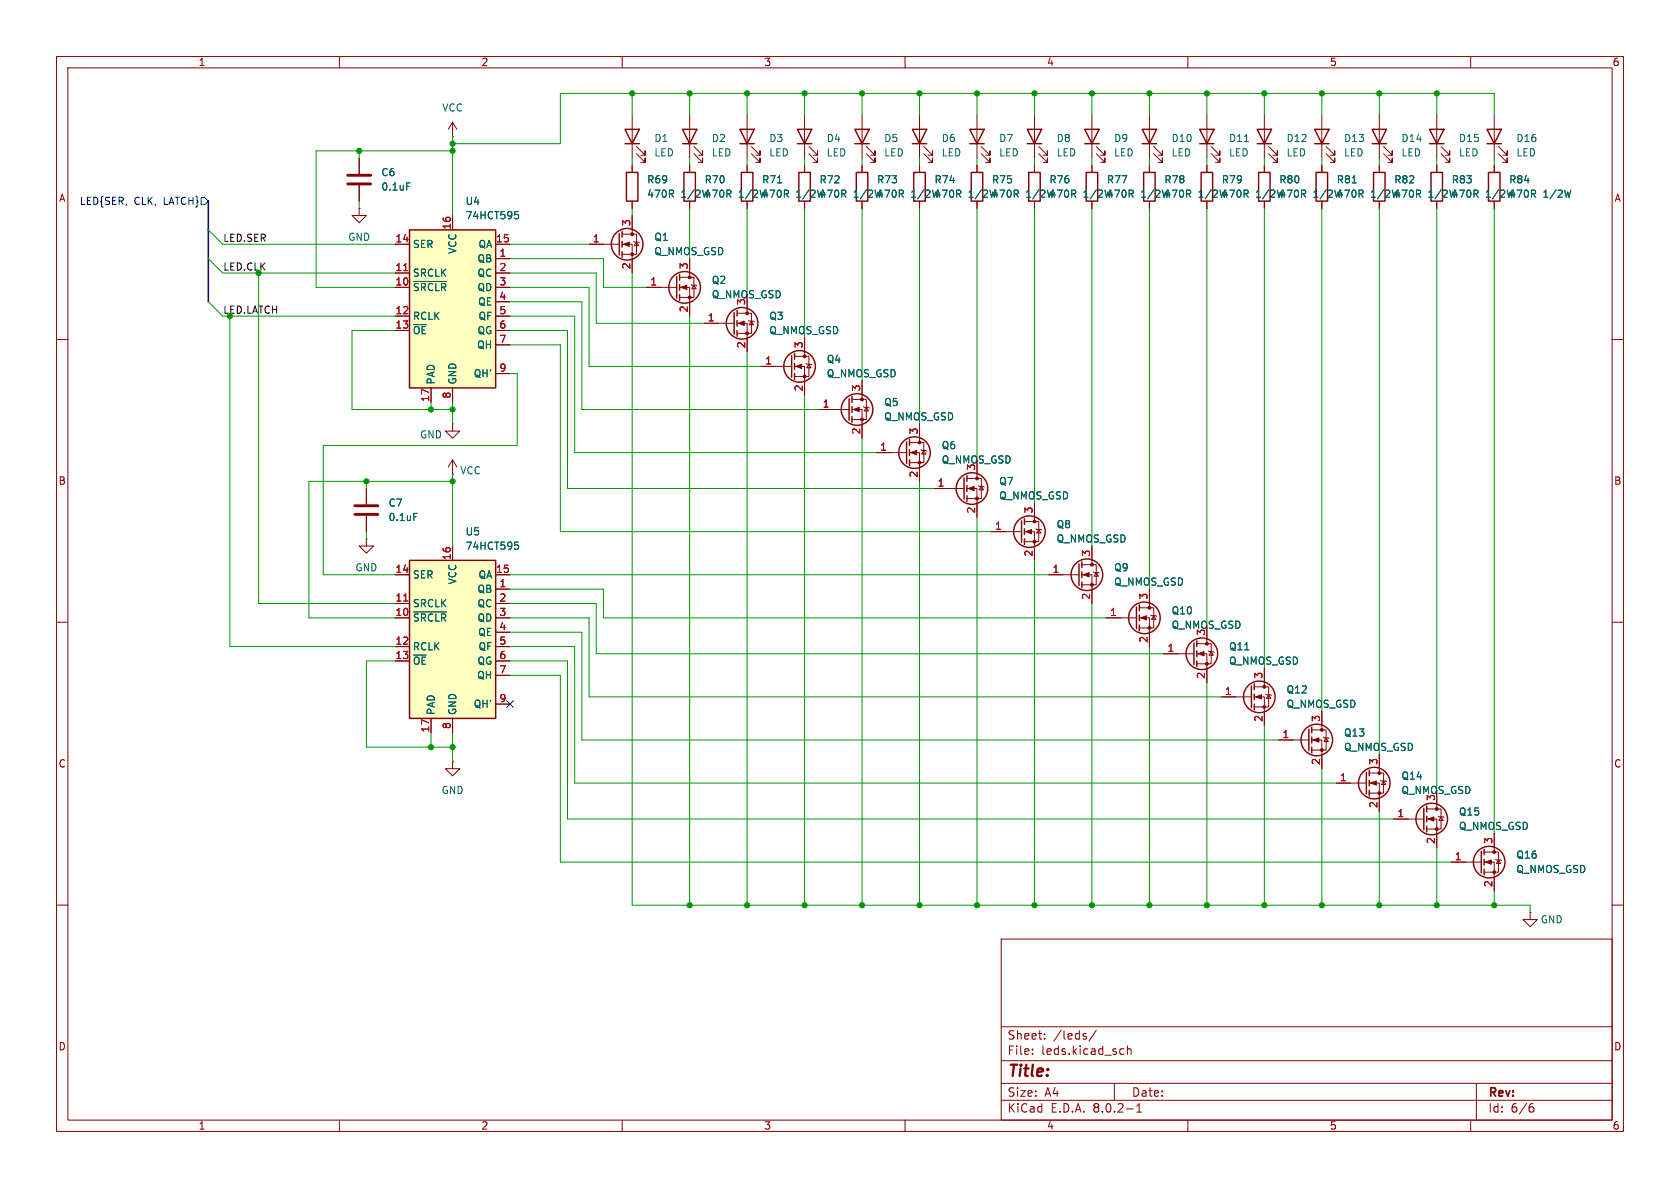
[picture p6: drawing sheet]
<svg xmlns="http://www.w3.org/2000/svg" width="297mm" height="210mm" viewBox="0 0 297 210" stroke-linecap="round" stroke-linejoin="round" font-family="sans-serif">
<g fill="none" stroke="#840000" stroke-width=".18">
<path d="M10 10h277v190h-277zM12 12h273v186h-273zM60 10v2M110 10v2M160 10v2M210 10v2M260 10v2M203.2 29.2v1.3M203.2 35.6v1.2M213.4 20.3v7.6M213.4 29.2v1.3M213.4 35.6v1.2"/>
<path d="M214.1 27.2l1.5 1.5v-.8v.8h-.7M214.1 25.9l1.5 1.5v-.7v.7h-.7M10 60h2M285 60h2M10 110h2M285 110h2M10 160h2M285 160h2M177 166h108v32h-108zM60 198v2M110 198v2M160 198v2"/>
<path d="M177 194.5h108M177 191.5h108M177 187.5h108M177 181.5h108M182.5 186.3v.1M182.5 185.5v.1M184.7 183.6v.1M184.7 182.8v.1M191.9 183.2l.2 .2-.2 .3M191.9 182.7l.1 .1M193.8 182.1l-1.3 2M197 191.5v3"/>
<path d="M198.2 185.4l.5 .1M198.7 186.3l-.5 .1M199.2 196h1.1M199.3 185.5l.2-.1 .4 .1 .1 .9M199.3 184.9v1.5M201 196.6h.8M201 195.5l.4-.4v1.5M210 198v2M260 198v2M261 191.5v6.5M270.6 195.7h.3l.3 .3-.1 .5-.5 .1M271 195.1l-.4 .1"/>
</g>
<path d="M202.2 30.5h2v5.1h-2zM212.1 22.9h2.5l-1.2 2.5zM212.1 25.4h2.5M212.3 30.5h2.1v5.1h-2.1z" fill="none" stroke="#840000" stroke-width=".25"/>
<path d="M220 25h.7" fill="none" stroke="#006464" stroke-width=".18"/>
<path d="M72.4 40.6h15.2v28h-15.2z" fill="#ffffc2"/>
<g fill="none" stroke="#840000" stroke-width=".25">
<path d="M171.4 22.9h2.6l-1.3 2.5zM171.4 25.4h2.6M171.7 30.5h2v5.1h-2zM181.9 30.5h2v5.1h-2zM191.8 22.9h2.5l-1.3 2.5zM191.8 25.4h2.5M192 30.5h2.1v5.1h-2.1zM201.9 22.9h2.6l-1.3 2.5zM201.9 25.4h2.6M222.2 22.9h2.6l-1.3 2.5zM222.2 25.4h2.6M222.5 30.5h2v5.1h-2z"/>
<path d="M232.4 22.9h2.5l-1.2 2.5zM232.4 25.4h2.5M232.7 30.5h2v5.1h-2zM242.6 22.9h2.5l-1.3 2.5zM242.6 25.4h2.5M242.8 30.5h2.1v5.1h-2.1zM252.7 22.9h2.6l-1.3 2.5zM252.7 25.4h2.6M253 30.5h2v5.1h-2zM262.9 22.9h2.5l-1.2 2.5zM262.9 25.4h2.5M263.1 30.5h2.1v5.1h-2.1z"/>
<path d="M72.4 40.6h15.2v28h-15.2zM170.4 84.5v3.8M170.9 84.1v1M170.9 85.9v1M170.9 87.6v1M180.6 92.1v3.8M181.1 91.7v1M181.1 93.5v1M181.1 95.3v1M190.8 99.7v3.8M191.3 99.3v1M191.3 101.1v1"/>
<path d="M191.3 102.9v1M200.9 107.3v3.8M201.4 106.9v1.1M201.4 108.7v1M201.4 110.5v1M211.1 113.7v3.8M211.6 113.3v1M211.6 115.1v1M211.6 116.8v1.1M221.2 121.3v3.8M221.7 120.9v1M221.7 122.7v1"/>
<path d="M221.7 124.5v1M231.4 128.9v3.8M231.9 128.5v1M231.9 130.3v1M231.9 132.1v1M241.6 136.5v3.8M242.1 136.1v1.1M242.1 137.9v1M242.1 139.7v1M251.7 142.9v3.8M252.2 142.5v1M252.2 144.3v1"/>
<path d="M252.2 146.1v1M261.9 150.5v3.8M262.4 150.1v1M262.4 151.9v1M262.4 153.7v1"/>
<circle cx="171.8" cy="86.4" r="2.79"/>
<circle cx="182" cy="94" r="2.79"/>
<circle cx="192.2" cy="101.6" r="2.79"/>
<circle cx="202.3" cy="109.2" r="2.79"/>
<circle cx="212.5" cy="115.6" r="2.79"/>
<circle cx="222.6" cy="123.2" r="2.79"/>
<circle cx="232.8" cy="130.8" r="2.79"/>
<circle cx="243" cy="138.4" r="2.79"/>
<circle cx="253.1" cy="144.8" r="2.79"/>
<circle cx="263.3" cy="152.4" r="2.79"/>
</g>
<g fill="none" stroke="#840000" stroke-width=".18">
<path d="M63.5 27.9v2.8M63.5 32.8v2.8M80 24.1h.1M80 21.6v2.5M80 38.1v2.5M80 21.6l-.8 1.3M80 21.6l.8 1.3M172.7 20.3v7.6M172.7 29.2v1.3M172.7 35.6v1.2M173.5 27.2l1.5 1.5v-.8v.8h-.8M173.5 25.9l1.5 1.5v-.7v.7h-.8"/>
<path d="M182.9 29.2v1.3M182.9 35.6v1.2M193 20.3v7.6M193 29.2v1.3M193 35.6v1.2M193.8 27.2l1.5 1.5v-.8v.8h-.7M193.8 25.9l1.5 1.5v-.7v.7h-.7M203.2 20.3v7.6M204 27.2l1.5 1.5v-.8v.8h-.8M204 25.9l1.5 1.5v-.7v.7h-.8M223.5 20.3v7.6M223.5 29.2v1.3"/>
<path d="M223.5 35.6v1.2M224.3 27.2l1.5 1.5v-.8v.8h-.8M224.3 25.9l1.5 1.5v-.7v.7h-.8M233.7 20.3v7.6M233.7 29.2v1.3M233.7 35.6v1.2M234.4 27.2l1.6 1.5v-.8v.8h-.8M234.4 25.9l1.6 1.5v-.7v.7h-.8M243.8 20.3v7.6M243.8 29.2v1.3M243.8 35.6v1.2M244.6 27.2l1.5 1.5v-.8v.8h-.7"/>
<path d="M244.6 25.9l1.5 1.5v-.7v.7h-.7M254 20.3v7.6M254 29.2v1.3M254 35.6v1.2M254.8 27.2l1.5 1.5v-.8v.8h-.8M254.8 25.9l1.5 1.5v-.7v.7h-.8M264.2 20.3v7.6M264.2 29.2v1.3M264.2 35.6v1.2M264.9 27.2l1.5 1.5v-.8v.8h-.7M264.9 25.9l1.5 1.5v-.7v.7h-.7M69.8 50.8h2.6"/>
<path d="M69.8 48.3h2.6M69.8 55.9h2.6M69.8 58.4h2.6M69.8 43.2h2.6M87.6 45.7h2.6M87.6 50.8h2.6M87.6 48.3h2.6M87.6 55.9h2.6M87.6 58.4h2.6M87.6 43.2h2.6M87.6 53.3h2.6M76.2 68.6v2.5"/>
<path d="M80 74.9v1.3h1.3l-1.3 1.3-1.3-1.3h1.3M80 74.9h.1M80 68.6v2.5M87.6 61h2.6M87.6 66h2.6M80 83.8h.1M80 81.3v2.5M80 81.3l-.8 1.3M80 81.3l.8 1.3M165.1 86.4h5.3M170.9 86.4h1.8v5M170.9 84.6h2.6v3.5h-2.6"/>
<path d="M172.7 81.3v3.3M173 85.9l.1 .1h.8l.1 .1M173.5 86l.4 .6h-.8zM175.3 94h5.3M181.1 94h1.8v5.1M181.1 92.2h2.5v3.6h-2.5M182.9 88.9v3.3M183.1 93.5l.2 .1h.7l.1 .1M183.6 93.6l.4 .6h-.7zM191.3 99.8h2.5v3.6h-2.5M193 96.5v3.3M185.4 101.6h5.4"/>
<path d="M191.3 101.6h1.7v5.1M193.3 101.1l.1 .1h.8l.1 .1M193.8 101.2l.4 .7h-.8zM195.6 109.2h5.3M201.4 109.2h1.8v5.1M201.4 107.4h2.6v3.6h-2.6M203.2 104.1v3.3M203.5 108.7l.1 .1h.7l.2 .2M204 108.8l.3 .7h-.7zM205.7 115.6h5.4M211.6 115.6h1.8v5.1M211.6 113.8h2.5v3.5h-2.5"/>
<path d="M213.4 110.5v3.3M213.6 115.1l.1 .1h.8l.1 .1M214.1 115.2l.4 .6h-.8zM223.5 118.1v3.3M80 134.6v1.3h1.3l-1.3 1.3-1.3-1.3h1.3M80 134.6h.1M215.9 123.2h5.3M221.7 123.2h1.8v5.1M221.7 121.4h2.6v3.6h-2.6M223.8 122.7l.1 .1h.8l.1 .1M224.3 122.8l.4 .6h-.8zM226.1 130.8h5.3"/>
<path d="M231.9 130.8h1.8v5.1M231.9 129h2.5v3.6h-2.5M233.7 125.7v3.3M233.9 130.3l.2 .1h.7l.1 .2M234.4 130.4l.4 .7h-.7zM236.2 138.4h5.4M242.1 138.4h1.7v5.1M242.1 136.7h2.5v3.5h-2.5M243.8 133.4v3.3M244.1 137.9l.1 .1h.8l.1 .2M244.6 138l.4 .7h-.8zM254 139.7v3.3"/>
<path d="M246.4 144.8h5.3M252.2 144.8h1.8v5.1M252.2 143h2.6v3.6h-2.6M254.3 144.3l.1 .1h.7l.2 .1M254.8 144.4l.3 .6h-.7zM256.5 152.4h5.4M262.4 152.4h1.8v5.1M262.4 150.6h2.5v3.6h-2.5M264.2 147.3v3.3M264.4 151.9l.1 .1h.8l.1 .1M264.9 152l.4 .7h-.8zM270.5 161.3v1.3h1.3l-1.3 1.2-1.3-1.2h1.3"/>
<path d="M270.5 161.3h.1"/>
</g>
<path d="M71.9 32.3h.6M91 37.4h.6M91.1 37.9h.3l.3 .2-.1 .5-.5 .1M239.1 32.3h.7M277.7 33.6l-.3 1.3M73.1 49.8h5.8" fill="none" stroke="#006464" stroke-width=".18"/>
<path d="M71.4 47.8h.7" fill="none" stroke="#a90000" stroke-width=".18"/>
<g fill="#840000" stroke="#840000" stroke-width=".18">
<path d="M211.8 115.6l1.1-.4v.8z"/>
<path d="M191.5 101.6l1-.4v.8z"/>
<path d="M201.7 109.2l1-.4v.8z"/>
<path d="M252.5 144.8l1-.4v.8z"/>
<path d="M262.6 152.4l1.1-.4v.8z"/>
<path d="M242.3 138.4l1-.4v.8z"/>
<path d="M222 123.2l1-.4v.8z"/>
<path d="M232.2 130.8l1-.4v.8z"/>
<path d="M171.2 86.4l1-.4v.7z"/>
<path d="M181.4 94l1-.4v.8z"/>
<circle cx="213.4" cy="117.3" r=".25"/>
<circle cx="213.4" cy="113.8" r=".25"/>
<circle cx="193" cy="103.4" r=".25"/>
<circle cx="193" cy="99.8" r=".25"/>
<circle cx="203.2" cy="111" r=".25"/>
<circle cx="203.2" cy="107.4" r=".25"/>
<circle cx="254" cy="146.6" r=".25"/>
<circle cx="254" cy="143" r=".25"/>
<circle cx="264.2" cy="154.2" r=".25"/>
<circle cx="264.2" cy="150.6" r=".25"/>
<circle cx="243.8" cy="140.2" r=".25"/>
<circle cx="243.8" cy="136.7" r=".25"/>
<circle cx="223.5" cy="125" r=".25"/>
<circle cx="223.5" cy="121.4" r=".25"/>
<circle cx="233.7" cy="132.6" r=".25"/>
<circle cx="233.7" cy="129" r=".25"/>
<circle cx="172.7" cy="88.1" r=".25"/>
<circle cx="172.7" cy="84.6" r=".25"/>
<circle cx="182.9" cy="95.8" r=".25"/>
<circle cx="182.9" cy="92.2" r=".25"/>
</g>
<path d="M61.5 32.5h4M61.5 31h4" fill="none" stroke="#840000" stroke-width=".51"/>
<path d="M72.4 99.1h15.2v27.9h-15.2z" fill="#ffffc2"/>
<g fill="none" stroke="#840000" stroke-width=".25">
<path d="M110.5 22.9h2.5l-1.2 2.5zM110.5 25.4h2.5M110.7 30.5h2.1v5.1h-2.1zM120.6 22.9h2.6l-1.3 2.5zM120.6 25.4h2.6M120.9 30.5h2v5.1h-2zM130.8 22.9h2.5l-1.2 2.5zM130.8 25.4h2.5M131.1 30.5h2v5.1h-2zM141 22.9h2.5l-1.3 2.5zM141 25.4h2.5M141.2 30.5h2.1v5.1h-2.1z"/>
<path d="M151.1 22.9h2.6l-1.3 2.5zM151.1 25.4h2.6M151.4 30.5h2v5.1h-2zM161.3 22.9h2.5l-1.2 2.5zM161.3 25.4h2.5M161.5 30.5h2.1v5.1h-2.1zM181.6 22.9h2.5l-1.2 2.5zM181.6 25.4h2.5M109.5 41.3v3.8M110 40.9v1M110 42.7v1M110 44.5v1"/>
<path d="M119.6 48.9v3.8M120.1 48.5v1M120.1 50.3v1M120.1 52.1v1M129.8 55.2v3.9M130.3 54.9v1M130.3 56.6v1.1M130.3 58.4v1M140 62.9v3.8M140.5 62.5v1M140.5 64.3v1M140.5 66v1.1"/>
<path d="M150.1 70.5v3.8M150.6 70.1v1M150.6 71.9v1M150.6 73.7v1M160.3 78.1v3.8M160.8 77.7v1M160.8 79.5v1M72.4 99.1h15.2v27.9h-15.2zM160.8 81.3v1"/>
<circle cx="110.9" cy="43.2" r="2.79"/>
<circle cx="121" cy="50.8" r="2.79"/>
<circle cx="131.2" cy="57.1" r="2.79"/>
<circle cx="141.4" cy="64.8" r="2.79"/>
<circle cx="151.5" cy="72.4" r="2.79"/>
<circle cx="161.7" cy="80" r="2.79"/>
</g>
<g fill="none" stroke="#840000" stroke-width=".18">
<path d="M63.5 36.8v1.3h1.3l-1.3 1.3-1.3-1.3h1.3M63.5 36.8h.1M63.5 27.9v2.8M63.5 32.8v2.8M80 38.1v2.5M111.8 20.3v7.6M111.8 29.2v1.3M111.8 35.6v1.2M111.8 38.1v3.3M112.5 27.2l1.5 1.5v-.8v.8h-.7M112.5 25.9l1.5 1.5v-.7v.7h-.7M121.9 20.3v7.6"/>
<path d="M121.9 29.2v1.3M121.9 35.6v1.2M122.7 27.2l1.5 1.5v-.8v.8h-.8M122.7 25.9l1.5 1.5v-.7v.7h-.8M132.1 20.3v7.6M132.1 29.2v1.3M132.1 35.6v1.2M132.8 27.2l1.6 1.5v-.8v.8h-.8M132.8 25.9l1.6 1.5v-.7v.7h-.8M142.2 20.3v7.6M142.2 29.2v1.3M142.2 35.6v1.2"/>
<path d="M143 27.2l1.5 1.5v-.8v.8h-.7M143 25.9l1.5 1.5v-.7v.7h-.7M152.4 20.3v7.6M152.4 29.2v1.3M152.4 35.6v1.2M153.2 27.2l1.5 1.5v-.8v.8h-.8M153.2 25.9l1.5 1.5v-.7v.7h-.8M162.6 20.3v7.6M162.6 29.2v1.3M162.6 35.6v1.2M163.3 27.2l1.5 1.5v-.8v.8h-.7M163.3 25.9l1.5 1.5v-.7v.7h-.7"/>
<path d="M172.7 29.2v1.3M172.7 35.6v1.2M182.9 20.3v7.6M182.9 29.2v1.3M182.9 35.6v1.2M183.6 27.2l1.6 1.5v-.8v.8h-.8M183.6 25.9l1.6 1.5v-.7v.7h-.8M193 29.2v1.3M193 35.6v1.2M203.2 29.2v1.3M203.2 35.6v1.2M213.4 29.2v1.3"/>
<path d="M213.4 35.6v1.2M223.5 29.2v1.3M223.5 35.6v1.2M233.7 29.2v1.3M233.7 35.6v1.2M243.8 29.2v1.3M243.8 35.6v1.2M254 29.2v1.3M254 35.6v1.2M264.2 29.2v1.3M264.2 35.6v1.2M69.8 50.8h2.6"/>
<path d="M69.8 43.2h2.6M69.8 48.3h2.6M69.8 55.9h2.6M69.8 58.4h2.6M87.6 50.8h2.6M87.6 43.2h2.6M87.6 45.7h2.6M87.6 48.3h2.6M87.6 55.9h2.6M87.6 58.4h2.6M87.6 53.3h2.6M104.1 43.2h5.4"/>
<path d="M110 43.2h1.8v5.1M110 41.4h2.5v3.6h-2.5M112 42.7l.1 .1h.8l.1 .1M112.5 42.8l.4 .6h-.8zM114.3 50.8h5.3M120.1 50.8h1.8v5.1M120.1 49h2.6v3.6h-2.6M121.9 45.7v3.3M122.2 50.3l.1 .1h.8l.1 .1M122.7 50.4l.4 .7h-.8zM124.5 57.2h5.3M130.3 57.2h1.8v5"/>
<path d="M130.3 55.4h2.5v3.5h-2.5M132.1 52.1v3.3M132.3 56.6l.2 .2h.7l.1 .1M132.8 56.8l.4 .6h-.7zM142.2 59.7v3.3M76.2 68.6v2.5M80 68.6v2.5M87.6 61h2.6M87.6 66h2.6M134.6 64.8h5.4M140.5 64.8h1.7v5.1M140.5 63h2.5v3.5h-2.5"/>
<path d="M142.5 64.3l.1 .1h.8l.1 .1M143 64.4l.4 .6h-.8zM144.8 72.4h5.3M150.6 72.4h1.8v5.1M150.6 70.6h2.6v3.6h-2.6M152.4 67.3v3.3M152.7 71.9l.1 .1h.7l.2 .1M153.2 72l.3 .6h-.7zM160.8 78.2h2.5v3.6h-2.5M162.6 74.9v3.3M162.8 79.5l.1 .1h.8l.1 .2M163.3 79.6l.4 .7h-.8z"/>
<path d="M64.8 95.3v1.2h1.2l-1.2 1.3-1.3-1.3h1.3M64.8 95.3h.1M64.8 86.4v2.8M64.8 91.2v2.8M80 96.5v2.6M154.9 80h5.4M160.8 80h1.8v5.1M165.1 86.4h2.5M172.7 81.3v2.5M172.7 88.9v2.5M175.3 94h2.5M182.9 88.9v2.5"/>
<path d="M182.9 96.5v2.6M193 96.5v2.6M69.8 109.2h2.6M69.8 106.7h2.6M69.8 114.3h2.6M69.8 116.8h2.6M69.8 101.6h2.6M87.6 104.1h2.6M87.6 109.2h2.6M87.6 106.7h2.6M87.6 114.3h2.6M87.6 116.8h2.6"/>
<path d="M87.6 101.6h2.6M87.6 111.8h2.6M87.6 119.4h2.6M185.4 101.6h2.6M193 104.1v2.6M195.6 109.2h2.5M203.2 104.1v2.6M203.2 111.8v2.5M205.7 115.6h2.6M213.4 110.5v2.5M213.4 118.1v2.6M223.5 118.1v2.6"/>
<path d="M76.2 127v2.5M80 127v2.5M87.6 124.5h2.6M215.9 123.2h2.5M223.5 125.7v2.6M226.1 130.8h2.5M233.7 125.7v2.6M233.7 133.4v2.5M236.2 138.4h2.6M243.8 133.4v2.5M254 139.7v2.5M243.8 141v2.5"/>
<path d="M246.4 144.8h2.5M254 147.3v2.6M256.5 152.4h2.6M264.2 147.3v2.6M264.2 154.9v2.6"/>
</g>
<path d="M71.9 32.3h.6M91 37.4h.6M91.1 37.9h.3l.3 .2-.1 .5-.5 .1M137.5 32.3h.7M239.1 32.3h.7M277.7 33.6l-.3 1.3M73.1 49.8h5.8M73.2 90.7h.6M91 95.8h.6M91.1 96.3h.3l.3 .3-.1 .4-.5 .1M73.1 108.2h5.8" fill="none" stroke="#006464" stroke-width=".18"/>
<path d="M71.4 47.8h.7M71.4 106.3h.7" fill="none" stroke="#a90000" stroke-width=".18"/>
<g fill="#840000" stroke="#840000" stroke-width=".18">
<path d="M161 80l1.1-.4v.8z"/>
<path d="M150.9 72.4l1-.4v.8z"/>
<path d="M130.6 57.2l1-.4v.7z"/>
<path d="M120.4 50.8l1-.4v.8z"/>
<path d="M140.7 64.8l1-.4v.8z"/>
<path d="M110.2 43.2l1.1-.4v.8z"/>
<circle cx="162.6" cy="81.8" r=".25"/>
<circle cx="162.6" cy="78.2" r=".25"/>
<circle cx="152.4" cy="74.2" r=".25"/>
<circle cx="152.4" cy="70.6" r=".25"/>
<circle cx="132.1" cy="58.9" r=".25"/>
<circle cx="132.1" cy="55.4" r=".25"/>
<circle cx="121.9" cy="52.6" r=".25"/>
<circle cx="121.9" cy="49" r=".25"/>
<circle cx="142.2" cy="66.5" r=".25"/>
<circle cx="142.2" cy="63" r=".25"/>
<circle cx="111.8" cy="45" r=".25"/>
<circle cx="111.8" cy="41.4" r=".25"/>
</g>
<path d="M62.7 90.9h4.1M62.7 89.4h4.1" fill="none" stroke="#840000" stroke-width=".51"/>
<path d="M35.6 34.9h.6l.6 .7-.6 .6h-.6zM89.6 123.9l1.2 1.2M90.8 123.9l-1.2 1.2" fill="none" stroke="#000084" stroke-width=".18"/>
<path d="M36.8 35.6v17.7" fill="none" stroke="#000084" stroke-width=".3"/>
<g fill="none" stroke="#009600" stroke-width=".18">
<path d="M111.8 16.5v3.8M121.9 16.5v3.8M132.1 16.5v3.8M142.2 16.5v3.8M152.4 16.5v3.8M162.6 16.5v3.8M172.7 16.5v3.8M182.9 16.5v3.8M193 16.5v3.8M203.2 16.5v3.8M213.4 16.5v3.8M223.5 16.5v3.8"/>
<path d="M233.7 16.5v3.8M243.8 16.5v3.8M254 16.5v3.8M63.5 26.7v1.2M63.5 35.6v1.2M80 24.1v14M80 26.7h-24.1v24.1h13.9M111.8 27.9v1.3M111.8 36.8v1.3M121.9 27.9v1.3M121.9 36.8v8.9M132.1 27.9v1.3"/>
<path d="M132.1 36.8v15.3M142.2 27.9v1.3M142.2 36.8v22.9M152.4 27.9v1.3M152.4 36.8v30.5M162.6 27.9v1.3M162.6 36.8v38.1M172.7 27.9v1.3M172.7 36.8v44.5M182.9 27.9v1.3M182.9 36.8v52.1M193 27.9v1.3"/>
<path d="M193 36.8v59.7M203.2 27.9v1.3M203.2 36.8v67.3M213.4 27.9v1.3M213.4 36.8v73.7M223.5 27.9v1.3M223.5 36.8v81.3M233.7 27.9v1.3M233.7 36.8v88.9M243.8 27.9v1.3M243.8 36.8v96.6M254 27.9v1.3"/>
<path d="M254 36.8v102.9M264.2 20.3v-3.8h-165.1v8.9h-19.1M264.2 27.9v1.3M264.2 36.8v110.5M36.8 45.7l2.6 2.6h30.4M36.8 40.6l2.6 2.6h30.4M36.8 53.3l2.6 2.6M45.7 48.3v58.4h24.1M69.8 55.9h-29.2v58.4h29.2M69.8 58.4h-7.6v14h17.8M90.2 58.4h10.1v28h64.8M90.2 55.9h11.4v24.1h53.3"/>
<path d="M90.2 50.8h13.9v14h30.5M90.2 53.3h12.7v19.1h41.9M90.2 45.7h16.5v5.1h7.6M90.2 48.3h15.2v8.9h19.1M90.2 43.2h13.9M111.8 48.3v111.7h158.7v1.3M121.9 55.9v104.1M76.2 71.1v1.3M80 71.1v3.8M90.2 66h1.2v12.7h-34.3v22.9h12.7M90.2 61h8.9v33h76.2M132.1 62.2v97.8"/>
<path d="M142.2 69.9v90.1M152.4 77.5v82.5M64.8 85.1v1.3M64.8 94v1.3M80 83.8v12.7M80 85.1h-25.4v24.1h15.2M162.6 85.1v74.9M172.7 91.4v68.6M182.9 99.1v60.9M69.8 116.8h-5v15.3h15.2M90.2 116.8h10.1v28h146.1M90.2 114.3h11.4v24.1h134.6"/>
<path d="M90.2 119.4h8.9v33h157.4M90.2 109.2h13.9v14h111.8M90.2 111.8h12.7v19h123.2M90.2 104.1h16.5v5.1h88.9M90.2 106.7h15.2v8.9h100.3M90.2 101.6h95.2M193 106.7v53.3M203.2 114.3v45.7M76.2 129.5v2.6M80 129.5v5.1M213.4 120.7v39.3M223.5 128.3v31.7"/>
<path d="M233.7 135.9v24.1M243.8 143.5v16.5M254 149.9v10.1M264.2 157.5v2.5"/>
</g>
<g fill="#009600" stroke="#009600" stroke-width=".18">
<circle cx="76.2" cy="72.4" r=".46"/>
<circle cx="63.5" cy="26.7" r=".46"/>
<circle cx="80" cy="25.4" r=".46"/>
<circle cx="80" cy="26.7" r=".46"/>
<circle cx="45.7" cy="48.3" r=".46"/>
<circle cx="40.6" cy="55.9" r=".46"/>
<circle cx="80" cy="85.1" r=".46"/>
<circle cx="80" cy="132.1" r=".46"/>
<circle cx="80" cy="72.4" r=".46"/>
<circle cx="76.2" cy="132.1" r=".46"/>
<circle cx="64.8" cy="85.1" r=".46"/>
<circle cx="121.9" cy="16.5" r=".46"/>
<circle cx="111.8" cy="16.5" r=".46"/>
<circle cx="132.1" cy="16.5" r=".46"/>
<circle cx="142.2" cy="16.5" r=".46"/>
<circle cx="152.4" cy="16.5" r=".46"/>
<circle cx="162.6" cy="16.5" r=".46"/>
<circle cx="172.7" cy="16.5" r=".46"/>
<circle cx="182.9" cy="16.5" r=".46"/>
<circle cx="162.6" cy="160" r=".46"/>
<circle cx="172.7" cy="160" r=".46"/>
<circle cx="152.4" cy="160" r=".46"/>
<circle cx="121.9" cy="160" r=".46"/>
<circle cx="132.1" cy="160" r=".46"/>
<circle cx="142.2" cy="160" r=".46"/>
<circle cx="182.9" cy="160" r=".46"/>
<circle cx="254" cy="16.5" r=".46"/>
<circle cx="243.8" cy="16.5" r=".46"/>
<circle cx="233.7" cy="16.5" r=".46"/>
<circle cx="223.5" cy="16.5" r=".46"/>
<circle cx="213.4" cy="16.5" r=".46"/>
<circle cx="193" cy="160" r=".46"/>
<circle cx="213.4" cy="160" r=".46"/>
<circle cx="223.5" cy="160" r=".46"/>
<circle cx="203.2" cy="160" r=".46"/>
<circle cx="243.8" cy="160" r=".46"/>
<circle cx="233.7" cy="160" r=".46"/>
<circle cx="264.2" cy="160" r=".46"/>
<circle cx="254" cy="160" r=".46"/>
<circle cx="193" cy="16.5" r=".46"/>
<circle cx="203.2" cy="16.5" r=".46"/>
</g>
<text font-size="2.8" fill="#840000" x="178" y="190.9">Title:</text>
<g font-size="2.1" fill="#840000">
<text x="178" y="184">Sheet:</text>
<text x="186.2" y="184">/leds/</text>
<text x="178" y="186.7">File:</text>
<text x="184.1" y="186.7">leds.kicad_sch</text>
<text x="178" y="196.9">KiCad</text>
<text x="178" y="194.1">Size:</text>
<text x="184.7" y="194.1">A4</text>
<text x="185.7" y="196.9">E.D.A.</text>
<text x="193.3" y="196.9">8.0.2-1</text>
<text x="200" y="194.1">Date:</text>
<text x="263" y="194.3">Rev:</text>
<text x="263" y="196.9">Id:</text>
<text x="267.1" y="196.9">6/6</text>
</g>
<g font-size="1.8" fill="#840000">
<text x="35" y="11.9">1</text>
<text x="85" y="11.9">2</text>
<text x="135" y="11.9">3</text>
<text x="185" y="11.9">4</text>
<text x="235" y="11.9">5</text>
<text x="285" y="11.9">6</text>
<text x="10.3" y="35.9">A</text>
<text x="285.3" y="35.9">A</text>
<text x="10.3" y="85.9">B</text>
<text x="285.3" y="85.9">B</text>
<text x="10.3" y="135.9">C</text>
<text x="285.3" y="135.9">C</text>
<text x="10.3" y="185.9">D</text>
<text x="285.3" y="185.9">D</text>
<text x="35" y="199.9">1</text>
<text x="85" y="199.9">2</text>
<text x="135" y="199.9">3</text>
<text x="185" y="199.9">4</text>
<text x="235" y="199.9">5</text>
<text x="285" y="199.9">6</text>
</g>
<g font-size="1.8" fill="#006464">
<text x="78.1" y="19.9">VCC</text>
<text x="115.6" y="25.3">D1</text>
<text x="115.6" y="27.9">LED</text>
<text x="125.7" y="25.3">D2</text>
<text x="125.7" y="27.9">LED</text>
<text x="135.9" y="25.3">D3</text>
<text x="135.9" y="27.9">LED</text>
<text x="146.1" y="25.3">D4</text>
<text x="146.1" y="27.9">LED</text>
<text x="156.2" y="25.3">D5</text>
<text x="156.2" y="27.9">LED</text>
<text x="166.4" y="25.3">D6</text>
<text x="166.4" y="27.9">LED</text>
<text x="176.5" y="25.3">D7</text>
<text x="176.5" y="27.9">LED</text>
<text x="186.7" y="25.3">D8</text>
<text x="186.7" y="27.9">LED</text>
<text x="196.9" y="25.3">D9</text>
<text x="196.9" y="27.9">LED</text>
<text x="207" y="27.9">LED</text>
<text x="207" y="25.3">D10</text>
<text x="217.2" y="27.9">LED</text>
<text x="217.2" y="25.3">D11</text>
<text x="227.3" y="27.9">LED</text>
<text x="227.3" y="25.3">D12</text>
<text x="237.5" y="27.9">LED</text>
<text x="237.5" y="25.3">D13</text>
<text x="247.7" y="27.9">LED</text>
<text x="247.7" y="25.3">D14</text>
<text x="257.8" y="25.3">D15</text>
<text x="257.8" y="27.9">LED</text>
<text x="268" y="25.3">D16</text>
<text x="268" y="27.9">LED</text>
<text x="67.3" y="31.3">C6</text>
<text x="67.3" y="33.9">0.1uF</text>
<text x="114.3" y="32.6">R69</text>
<text x="114.3" y="35.2">470R</text>
<text x="120.4" y="35.2">1/2W470R</text>
<text x="124.5" y="32.6">R70</text>
<text x="130.5" y="35.2">1/2W470R</text>
<text x="134.6" y="32.6">R71</text>
<text x="140.7" y="35.2">1/2W470R</text>
<text x="144.8" y="32.6">R72</text>
<text x="150.9" y="35.2">1/2W470R</text>
<text x="154.9" y="32.6">R73</text>
<text x="161" y="35.2">1/2W470R</text>
<text x="165.1" y="32.6">R74</text>
<text x="171.2" y="35.2">1/2W470R</text>
<text x="175.3" y="32.6">R75</text>
<text x="181.3" y="35.2">1/2W470R</text>
<text x="185.4" y="32.6">R76</text>
<text x="191.5" y="35.2">1/2W470R</text>
<text x="195.6" y="32.6">R77</text>
<text x="201.7" y="35.2">1/2W470R</text>
<text x="205.7" y="32.6">R78</text>
<text x="211.8" y="35.2">1/2W470R</text>
<text x="215.9" y="32.6">R79</text>
<text x="222" y="35.2">1/2W470R</text>
<text x="226.1" y="32.6">R80</text>
<text x="232.1" y="35.2">1/2W470R</text>
<text x="236.2" y="32.6">R81</text>
<text x="242.3" y="35.2">1/2W470R</text>
<text x="246.4" y="32.6">R82</text>
<text x="252.5" y="35.2">1/2W470R</text>
<text x="256.6" y="32.6">R83</text>
<text x="262.6" y="35.2">1/2W470R</text>
<text x="266.7" y="32.6">R84</text>
<text x="272.8" y="35.2">1/2W</text>
<text x="82.2" y="36.4">U4</text>
<text x="82.2" y="39">74HCT595</text>
<text x="61.5" y="42.8">GND</text>
<text x="72.9" y="44">SER</text>
<text x="80.9" y="45" transform="rotate(-90 80.9 45)">VCC</text>
<text x="84.3" y="46.6">QB</text>
<text x="84.5" y="44">QA</text>
<text x="115.6" y="45.3">Q_NMOS_GSD</text>
<text x="115.6" y="42.8">Q1</text>
<text x="72.9" y="51.7">~{SRCLR}</text>
<text x="72.9" y="49.1">SRCLK</text>
<text x="84.3" y="49.1">QC</text>
<text x="84.3" y="51.7">QD</text>
<text x="125.7" y="52.9">Q_NMOS_GSD</text>
<text x="125.7" y="50.4">Q2</text>
<text x="72.9" y="56.7">RCLK</text>
<text x="72.9" y="59.3">~{OE}</text>
<text x="84.3" y="59.3">QG</text>
<text x="84.4" y="54.2">QE</text>
<text x="84.5" y="56.7">QF</text>
<text x="135.9" y="59.3">Q_NMOS_GSD</text>
<text x="135.9" y="56.7">Q3</text>
<text x="84.3" y="61.8">QH</text>
<text x="146.1" y="64.4">Q4</text>
<text x="77.1" y="68.1" transform="rotate(-90 77.1 68.1)">PAD</text>
<text x="80.9" y="68.1" transform="rotate(-90 80.9 68.1)">GND</text>
<text x="83.7" y="66.9">QH'</text>
<text x="146.1" y="66.9">Q_NMOS_GSD</text>
<text x="156.2" y="72">Q5</text>
<text x="74.2" y="77.7">GND</text>
<text x="156.2" y="74.5">Q_NMOS_GSD</text>
<text x="166.4" y="82.1">Q_NMOS_GSD</text>
<text x="166.4" y="79.6">Q6</text>
<text x="68.6" y="89.8">C7</text>
<text x="81.3" y="84">VCC</text>
<text x="176.5" y="88.5">Q_NMOS_GSD</text>
<text x="176.5" y="86">Q7</text>
<text x="68.6" y="92.3">0.1uF</text>
<text x="82.2" y="94.8">U5</text>
<text x="186.7" y="93.6">Q8</text>
<text x="62.7" y="101.2">GND</text>
<text x="82.2" y="97.4">74HCT595</text>
<text x="186.7" y="96.1">Q_NMOS_GSD</text>
<text x="196.9" y="101.2">Q9</text>
<text x="72.9" y="107.5">SRCLK</text>
<text x="72.9" y="102.5">SER</text>
<text x="80.9" y="103.4" transform="rotate(-90 80.9 103.4)">VCC</text>
<text x="84.3" y="105">QB</text>
<text x="84.3" y="107.5">QC</text>
<text x="84.5" y="102.5">QA</text>
<text x="196.9" y="103.7">Q_NMOS_GSD</text>
<text x="72.9" y="110.1">~{SRCLR}</text>
<text x="84.3" y="110.1">QD</text>
<text x="84.4" y="112.6">QE</text>
<text x="207" y="108.8">Q10</text>
<text x="207" y="111.4">Q_NMOS_GSD</text>
<text x="72.9" y="115.2">RCLK</text>
<text x="72.9" y="117.7">~{OE}</text>
<text x="84.3" y="117.7">QG</text>
<text x="84.5" y="115.2">QF</text>
<text x="217.2" y="115.2">Q11</text>
<text x="217.2" y="117.7">Q_NMOS_GSD</text>
<text x="83.7" y="125.3">QH'</text>
<text x="84.3" y="120.2">QH</text>
<text x="227.3" y="122.8">Q12</text>
<text x="227.3" y="125.3">Q_NMOS_GSD</text>
<text x="77.1" y="126.5" transform="rotate(-90 77.1 126.5)">PAD</text>
<text x="80.9" y="126.5" transform="rotate(-90 80.9 126.5)">GND</text>
<text x="237.5" y="130.4">Q13</text>
<text x="237.5" y="132.9">Q_NMOS_GSD</text>
<text x="78" y="140.6">GND</text>
<text x="247.7" y="138">Q14</text>
<text x="247.7" y="140.6">Q_NMOS_GSD</text>
<text x="257.8" y="144.4">Q15</text>
<text x="257.8" y="146.9">Q_NMOS_GSD</text>
<text x="268" y="152">Q16</text>
<text x="268" y="154.5">Q_NMOS_GSD</text>
<text x="272.3" y="163.4">GND</text>
</g>
<g font-size="1.8" fill="#000084">
<text x="14" y="36.4">LED{SER,</text>
<text x="23.7" y="36.4">CLK,</text>
<text x="29" y="36.4">LATCH}</text>
</g>
<g font-size="1.8" fill="#a90000">
<text x="79.8" y="40.7" transform="rotate(-90 79.8 40.7)">16</text>
<text x="111.5" y="40.1" transform="rotate(-90 111.5 40.1)">3</text>
<text x="69.8" y="42.9">14</text>
<text x="87.6" y="42.9">15</text>
<text x="88.2" y="45.5">1</text>
<text x="104.7" y="42.9">1</text>
<text x="111.5" y="47.7" transform="rotate(-90 111.5 47.7)">2</text>
<text x="121.7" y="47.7" transform="rotate(-90 121.7 47.7)">3</text>
<text x="69.8" y="50.5">10</text>
<text x="69.8" y="48">11</text>
<text x="88.2" y="48">2</text>
<text x="88.2" y="50.5">3</text>
<text x="88.2" y="53.1">4</text>
<text x="114.9" y="50.5">1</text>
<text x="69.8" y="55.6">12</text>
<text x="69.8" y="58.2">13</text>
<text x="88.2" y="55.6">5</text>
<text x="88.2" y="58.2">6</text>
<text x="121.7" y="55.3" transform="rotate(-90 121.7 55.3)">2</text>
<text x="125" y="56.9">1</text>
<text x="131.8" y="54" transform="rotate(-90 131.8 54)">3</text>
<text x="88.2" y="60.7">7</text>
<text x="88.2" y="65.8">9</text>
<text x="131.8" y="61.7" transform="rotate(-90 131.8 61.7)">2</text>
<text x="135.2" y="64.5">1</text>
<text x="142" y="61.7" transform="rotate(-90 142 61.7)">3</text>
<text x="75.9" y="71.2" transform="rotate(-90 75.9 71.2)">17</text>
<text x="79.8" y="70.6" transform="rotate(-90 79.8 70.6)">8</text>
<text x="142" y="69.3" transform="rotate(-90 142 69.3)">2</text>
<text x="152.1" y="69.3" transform="rotate(-90 152.1 69.3)">3</text>
<text x="145.3" y="72.1">1</text>
<text x="152.1" y="76.9" transform="rotate(-90 152.1 76.9)">2</text>
<text x="162.3" y="76.9" transform="rotate(-90 162.3 76.9)">3</text>
<text x="155.5" y="79.8">1</text>
<text x="172.5" y="83.3" transform="rotate(-90 172.5 83.3)">3</text>
<text x="162.3" y="84.5" transform="rotate(-90 162.3 84.5)">2</text>
<text x="165.7" y="86.1">1</text>
<text x="172.5" y="90.9" transform="rotate(-90 172.5 90.9)">2</text>
<text x="175.8" y="93.7">1</text>
<text x="182.6" y="90.9" transform="rotate(-90 182.6 90.9)">3</text>
<text x="69.8" y="101.3">14</text>
<text x="79.8" y="99.1" transform="rotate(-90 79.8 99.1)">16</text>
<text x="87.6" y="101.3">15</text>
<text x="182.6" y="98.5" transform="rotate(-90 182.6 98.5)">2</text>
<text x="186" y="101.3">1</text>
<text x="192.8" y="98.5" transform="rotate(-90 192.8 98.5)">3</text>
<text x="69.8" y="106.4">11</text>
<text x="88.2" y="103.9">1</text>
<text x="88.2" y="106.4">2</text>
<text x="192.8" y="106.1" transform="rotate(-90 192.8 106.1)">2</text>
<text x="202.9" y="106.1" transform="rotate(-90 202.9 106.1)">3</text>
<text x="69.8" y="109">10</text>
<text x="88.2" y="109">3</text>
<text x="88.2" y="111.5">4</text>
<text x="196.1" y="109">1</text>
<text x="202.9" y="113.7" transform="rotate(-90 202.9 113.7)">2</text>
<text x="213.1" y="112.5" transform="rotate(-90 213.1 112.5)">3</text>
<text x="69.8" y="114">12</text>
<text x="69.8" y="116.6">13</text>
<text x="88.2" y="114">5</text>
<text x="88.2" y="116.6">6</text>
<text x="88.2" y="119.1">7</text>
<text x="206.3" y="115.3">1</text>
<text x="88.2" y="124.2">9</text>
<text x="213.1" y="120.1" transform="rotate(-90 213.1 120.1)">2</text>
<text x="216.5" y="122.9">1</text>
<text x="223.3" y="120.1" transform="rotate(-90 223.3 120.1)">3</text>
<text x="75.9" y="129.6" transform="rotate(-90 75.9 129.6)">17</text>
<text x="79.8" y="129" transform="rotate(-90 79.8 129)">8</text>
<text x="223.3" y="127.7" transform="rotate(-90 223.3 127.7)">2</text>
<text x="226.6" y="130.6">1</text>
<text x="233.4" y="127.7" transform="rotate(-90 233.4 127.7)">3</text>
<text x="233.4" y="135.3" transform="rotate(-90 233.4 135.3)">2</text>
<text x="243.6" y="135.3" transform="rotate(-90 243.6 135.3)">3</text>
<text x="236.8" y="138.2">1</text>
<text x="243.6" y="142.9" transform="rotate(-90 243.6 142.9)">2</text>
<text x="253.7" y="141.7" transform="rotate(-90 253.7 141.7)">3</text>
<text x="246.9" y="144.5">1</text>
<text x="253.7" y="149.3" transform="rotate(-90 253.7 149.3)">2</text>
<text x="263.9" y="149.3" transform="rotate(-90 263.9 149.3)">3</text>
<text x="257.1" y="152.1">1</text>
<text x="263.9" y="156.9" transform="rotate(-90 263.9 156.9)">2</text>
</g>
<g font-size="1.8" fill="#0f0f0f">
<text x="39.4" y="47.9">LED.CLK</text>
<text x="39.4" y="42.8">LED.SER</text>
</g>
<text font-size="1.8" fill="#009600" x="39.4" y="55.5">LED.LATCH</text>
</svg>
